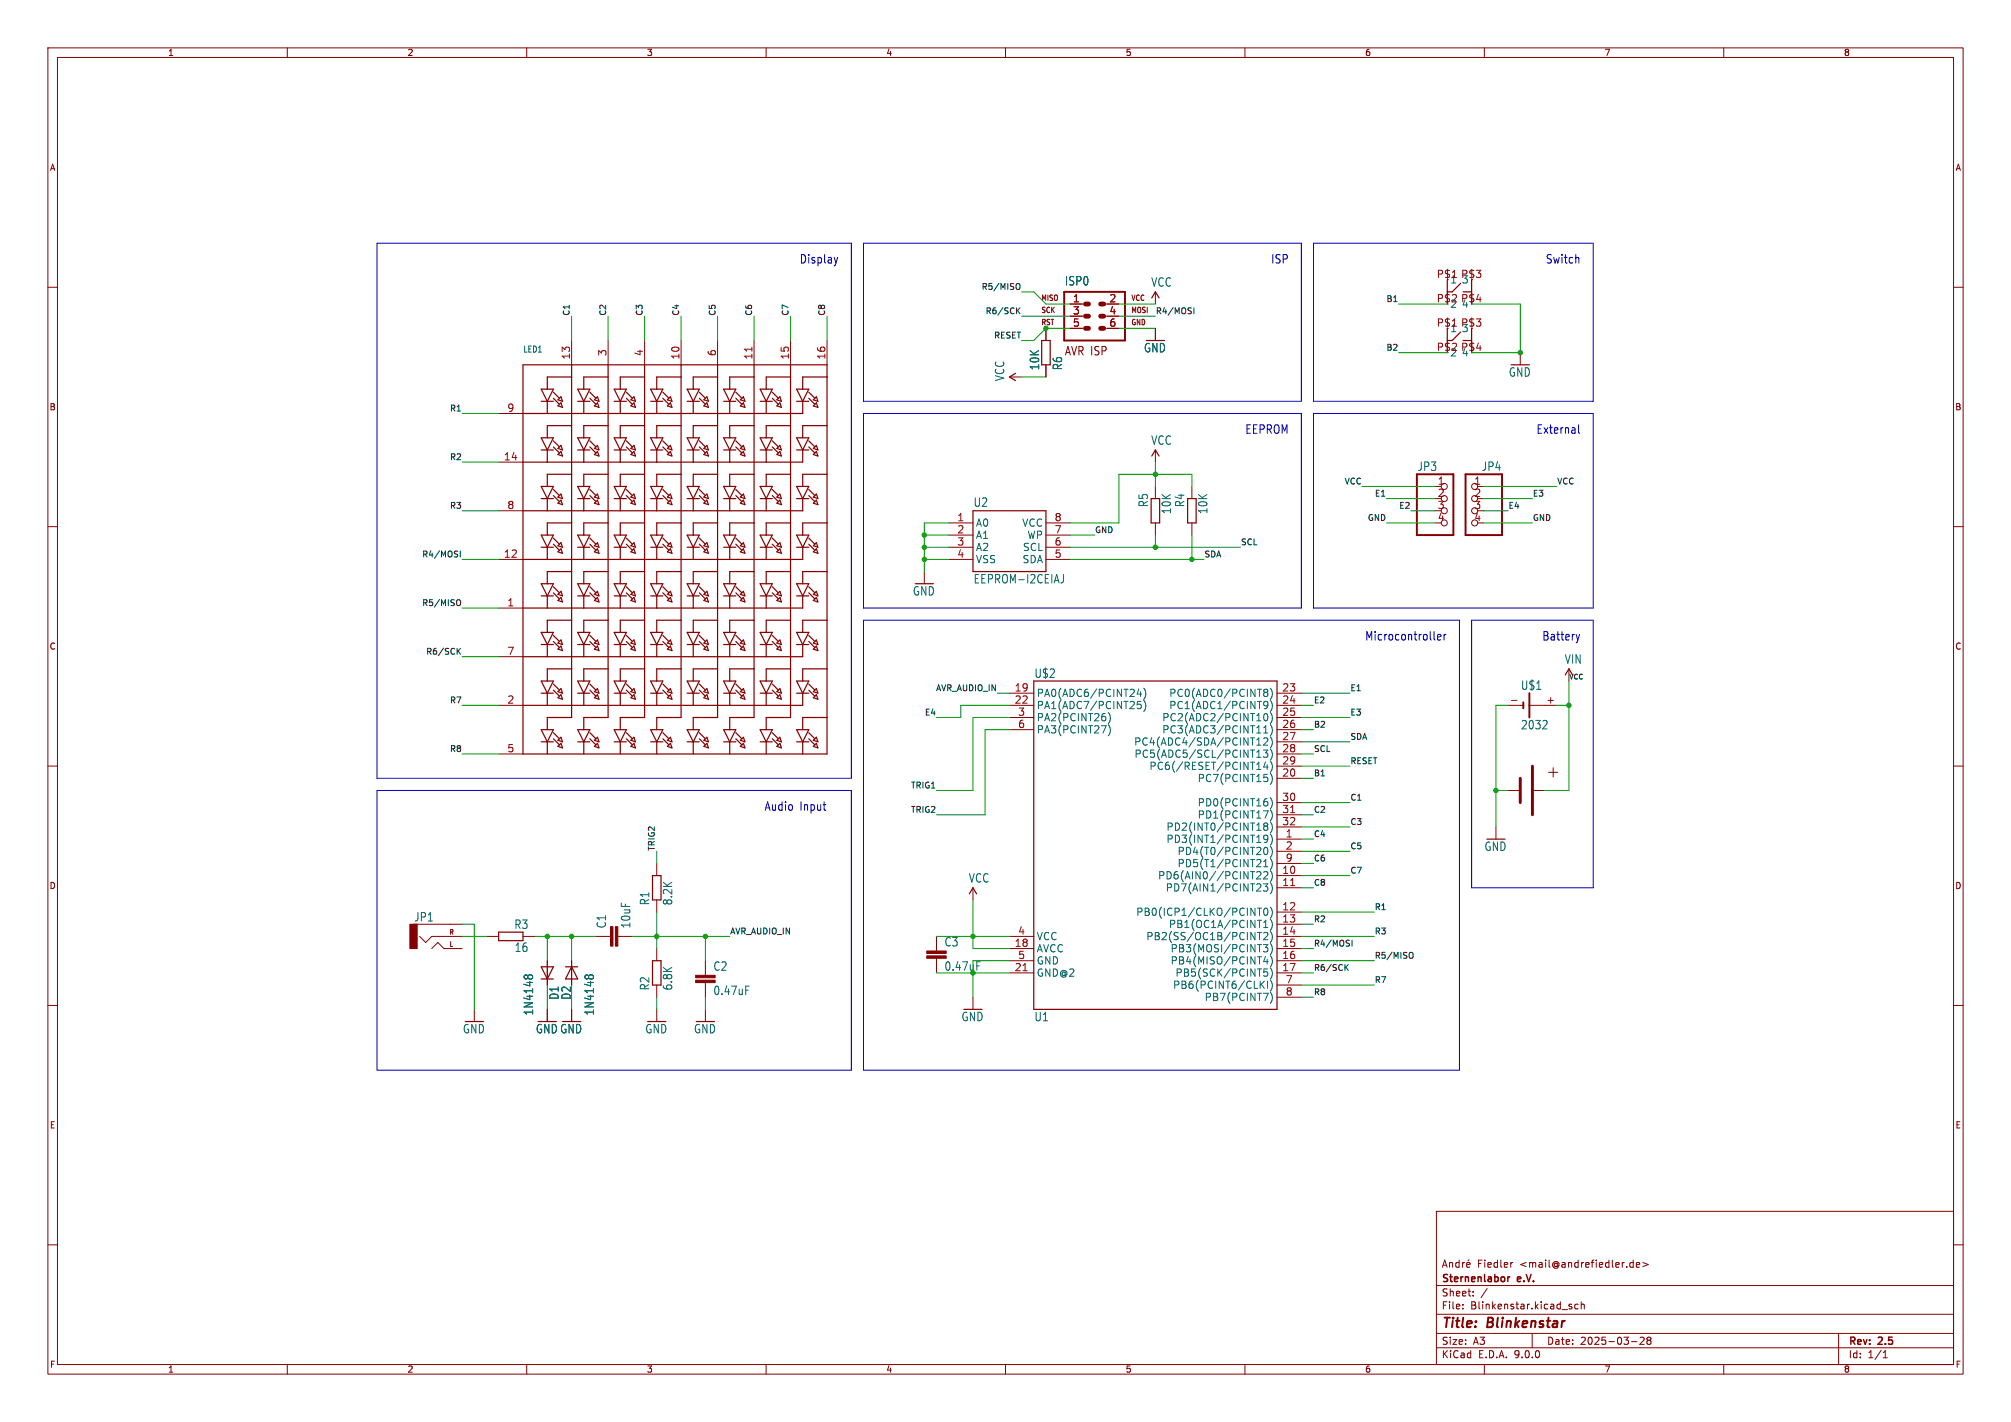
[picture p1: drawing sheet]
<svg xmlns="http://www.w3.org/2000/svg" width="420mm" height="297mm" viewBox="0 0 420 297" stroke-linecap="round" stroke-linejoin="round" font-family="sans-serif">
<g fill="none" stroke="#840000" stroke-width=".21">
<path d="M10 10h400v277h-400zM12 12h396v273h-396zM60 10v2M110 10v2M160 10v2M210 10v2M260 10v2M310 10v2M360 10v2M10 60h2M119.4 71.1v5.1M127 71.1v5.1"/>
<path d="M134.6 71.1v5.1M142.2 71.1v5.1M149.9 71.1v5.1M157.5 71.1v5.1M165.1 71.1v5.1M172.7 71.1v5.1M210.8 78.7h2.6M218.4 68.6v2.5M218.4 76.2v2.5M223.5 63.5h2.6M223.5 66h2.6M223.5 68.6h2.6"/>
<path d="M231.1 63.5h2.6M231.1 66h2.6M231.1 68.6h2.6M241.3 61v2.5M241.3 68.6v2.5M317.5 73.7v2.5M408 60h2M104.1 86.4h5.1M104.1 96.5h5.1M241.3 94v2.5M10 110h2M104.1 106.7h5.1"/>
<path d="M104.1 116.8h5.1M193 119.4v2.5M198.1 109.2h5.1M198.1 111.8h5.1M198.1 114.3h5.1M198.1 116.8h5.1M218.4 109.2h5.1M218.4 111.8h5.1M218.4 114.3h5.1M218.4 116.8h5.1M241.3 101.6v2.5M241.3 109.2v2.6"/>
<path d="M248.9 101.6v2.5M248.9 109.2v2.6M308.6 101.6h1.3M308.6 104.1h1.3M308.6 106.7h1.3M308.6 109.2h1.3M408 110h2M104.1 127h5.1M104.1 137.2h5.1M327.7 139.7v2.5M10 160h2M104.1 147.3h5.1"/>
<path d="M104.1 157.5h5.1M210.8 147.3h5.1M210.8 144.8h5.1M210.8 149.9h5.1M210.8 152.4h5.1M266.7 147.3h5.1M266.7 144.8h5.1M266.7 149.9h5.1M266.7 152.4h5.1M266.7 154.9h5.1M266.7 157.5h5.1M315 147.3h3.1"/>
<path d="M319.4 147.3h5.7M408 160h2M266.7 160h5.1M266.7 162.6h5.1M266.7 167.6h5.1M266.7 170.2h5.1M266.7 172.7h5.1M266.7 175.3h5.1M266.7 177.8h5.1M312.4 172.7v2.6M315 165.1h2.5M320 165.1h2.6"/>
<path d="M86.4 193h10.1M87.6 195.6l1.3 1.3 1.3-1.3h6.3M90.2 198.1l1.2-1.2 1.3 1.2h3.8M101.6 195.6h2.5M109.2 195.6h2.6M124.5 195.6h3M129 195.6h3.1M137.2 180.3v2.6M137.2 188v2.5M137.2 198.1v2.6M195.6 195.6v3M203.2 185.4v2.6"/>
<path d="M210.8 198.1h5.1M210.8 195.6h5.1M266.7 198.1h5.1M266.7 193h5.1M266.7 195.6h5.1M266.7 180.3h5.1M266.7 182.9h5.1M266.7 185.4h5.1M266.7 190.5h5.1M10 210h2M99.1 210.8v2.6M114.3 200.7v5"/>
<path d="M114.3 210.8v2.6M119.4 200.7v5M119.4 210.8v2.6M137.2 205.7v2.6M137.2 210.8v2.6M147.3 200.7v3M147.3 205.2v3.1M147.3 210.8v2.6M195.6 200.2v3M203.2 208.3v2.5M210.8 200.7h5.1M210.8 203.2h5.1"/>
<path d="M266.7 200.7h5.1M266.7 203.2h5.1M266.7 205.7h5.1M266.7 208.3h5.1M408 210h2M300 253h108v32h-108zM10 260h2M300 278.5h108M300 274.5h108M300 268.5h108M301.2 264.7l.5-1.5 .5 1.5M301.4 264.3h.7"/>
<path d="M302.7 263.7v1M302.7 263.8l.2-.1 .4 .1 .1 .9M304.7 263.8l-.4-.1-.3 .3 .2 .6h.5M304.7 263.2v1.5M305.4 263.7v1M305.5 273.2v.2M305.5 272.5v.1M305.9 263.7l-.5 .3M306.3 264.2l.7-.2-.1-.2-.4-.1-.2 .2 .1 .7h.5M306.8 263.1l-.2 .2M307.7 270.5v.2M307.7 269.8v.1"/>
<path d="M310.6 269.1l-1.3 1.9M315.9 263.7l-.3 .1M320 278.5v3M327.7 272.8l.6 .3-.1 .2-.4 .1M327.7 272.5h.5M329.6 272.5l-.4-.1-.3 .3 .1 .6h.6M330.2 272.5l.2-.1 .4 .1 .1 .9M330.2 271.9v1.5M340.4 264.4l.3 .3 .4-.1M341.1 263.8l-.4-.1-.3 .3M341.1 263.2v1.5M341.7 264.2l.7-.2v-.2l-.5-.1-.2 .2 .1 .7h.6"/>
<path d="M342.5 279.4l.6-.1 .3 .4-1 1.1h1M343.1 263.7l1.1 .4-1.1 .4M344.2 279.9l-.3-.3 .3-.3 .5 .1 .1 .2-.3 .3M344.2 279.9l-.3 .3 .1 .4 .2 .2 .5-.1 .1-.2-.1-.4-.2-.2M344.2 279.9h.3M384 278.5v6.5M408 260h2M60 285v2M110 285v2M160 285v2M210 285v2M260 285v2"/>
<path d="M300 281.5h108M310 285v2M340.7 280.2h1.2M360 285v2M393.3 283.6h.9M393.3 282.5l.4-.4v1.5"/>
<circle cx="301.6" cy="101.6" r=".63"/>
<circle cx="301.6" cy="106.7" r=".63"/>
<circle cx="301.6" cy="104.1" r=".63"/>
<circle cx="301.6" cy="109.2" r=".63"/>
<circle cx="308" cy="101.6" r=".63"/>
<circle cx="308" cy="109.2" r=".63"/>
<circle cx="308" cy="104.1" r=".63"/>
<circle cx="308" cy="106.7" r=".63"/>
</g>
<path d="M314.9 266.7v1M315.3 266.7l-.4 .3" fill="none" stroke="#840000" stroke-width=".3"/>
<g fill="none" stroke="#840000" stroke-width=".25">
<path d="M302.3 58.4v2.6M305.1 59.2l-1.8 1.8M307.3 58.4v2.6M109.2 76.2h63.5v81.3h-63.5zM119.4 78.7h-5.1v2.6M119.4 76.2v73.7h-5.1v2.5M127 78.7h-5.1v2.6M127 76.2v73.7h-5.1v2.5M134.6 78.7h-5.1v2.6M134.6 76.2v73.7h-5.1v2.5M142.2 78.7h-5v2.6M142.2 76.2v73.7h-5v2.5"/>
<path d="M149.9 78.7h-5.1v2.6M149.9 76.2v73.7h-5.1v2.5M157.5 78.7h-5.1v2.6M157.5 76.2v73.7h-5.1v2.5M165.1 78.7h-5.1v2.6M165.1 76.2v73.7h-5.1v2.5M172.7 78.7h-5.1v2.6M212.1 78l-1.3 .7 1.3 .8M217.6 71.1h1.7v5.1h-1.7zM240.5 62.2l.8-1.2 .8 1.2M302.3 68.6v2.5M305.1 69.3l-1.8 1.8"/>
<path d="M307.3 68.6v2.5M113 81.3h2.6l-1.3 2.5zM113 91.4h2.6l-1.3 2.6zM113 83.8h2.6M113 94h2.6M114.3 83.8v2.6M114.3 94v2.5M115.6 81.9l1.2 1.3M115.6 83.2l1.2 1.3M115.6 92.1l1.2 1.2M115.6 93.3l1.2 1.3M116.5 84.8l.7-.7 .3 1z"/>
<path d="M117.2 82.9l.3 .9-1-.3zM117.2 93l.3 1-1-.3zM117.2 94.3l.3 1-1-.4zM119.4 88.9h-5.1v2.5M119.4 99.1h-5.1v2.5M120.6 81.3h2.6l-1.3 2.5zM120.6 83.8h2.6M120.6 91.4h2.6l-1.3 2.6zM120.6 94h2.6M121.9 83.8v2.6M121.9 94v2.5M123.2 81.9l1.3 1.3"/>
<path d="M123.2 83.2l1.3 1.3M123.2 92.1l1.3 1.2M123.2 93.3l1.3 1.3M124.8 82.9l.3 .9-1-.3zM124.8 84.1l.3 1-1-.3zM124.8 93l.3 1-1-.3zM124.8 94.3l.3 1-1-.4zM127 88.9h-5.1v2.5M127 99.1h-5.1v2.5M128.3 81.3h2.5l-1.3 2.5zM128.3 83.8h2.5M128.3 91.4h2.5l-1.3 2.6z"/>
<path d="M128.3 94h2.5M129.5 83.8v2.6M129.5 94v2.5M130.8 81.9l1.3 1.3M130.8 83.2l1.3 1.3M130.8 92.1l1.3 1.2M130.8 93.3l1.3 1.3M131.8 83.5l.6-.6 .3 .9zM131.8 84.8l.6-.7 .3 1zM131.8 93.7l.6-.7 .3 1zM131.8 94.9l.6-.6 .3 1zM134.6 88.9h-5.1v2.5"/>
<path d="M134.6 99.1h-5.1v2.5M135.9 81.3h2.5l-1.2 2.5zM135.9 83.8h2.5M135.9 91.4h2.5l-1.2 2.6zM135.9 94h2.5M137.2 83.8v2.6M137.2 94v2.5M138.4 81.9l1.3 1.3M138.4 83.2l1.3 1.3M138.4 92.1l1.3 1.2M138.4 93.3l1.3 1.3M140 82.9l.3 .9-.9-.3z"/>
<path d="M140 84.1l.3 1-.9-.3zM140 93l.3 1-.9-.3zM140 94.3l.3 1-.9-.4zM142.2 88.9h-5v2.5M142.2 99.1h-5v2.5M143.5 81.3h2.5l-1.2 2.5zM143.5 83.8h2.5M143.5 91.4h2.5l-1.2 2.6zM143.5 94h2.5M144.8 83.8v2.6M144.8 94v2.5M146 81.9l1.3 1.3"/>
<path d="M146 83.2l1.3 1.3M146 92.1l1.3 1.2M146 93.3l1.3 1.3M147 83.5l.6-.6 .4 .9zM147 84.8l.6-.7 .4 1zM147 94.9l.6-.6 .4 1zM147.6 93l.4 1-1-.3zM149.9 88.9h-5.1v2.5M149.9 99.1h-5.1v2.5M151.1 81.3h2.6l-1.3 2.5zM151.1 83.8h2.6M151.1 91.4h2.6l-1.3 2.6z"/>
<path d="M151.1 94h2.6M152.4 83.8v2.6M152.4 94v2.5M153.7 81.9l1.2 1.3M153.7 83.2l1.2 1.3M153.7 92.1l1.2 1.2M153.7 93.3l1.2 1.3M154.6 83.5l.7-.6 .3 .9zM154.6 84.8l.7-.7 .3 1zM154.6 93.7l.7-.7 .3 1zM154.6 94.9l.7-.6 .3 1zM157.5 88.9h-5.1v2.5"/>
<path d="M157.5 99.1h-5.1v2.5M158.7 81.3h2.6l-1.3 2.5zM158.7 83.8h2.6M158.7 91.4h2.6l-1.3 2.6zM158.7 94h2.6M160 83.8v2.6M160 94v2.5M161.3 81.9l1.3 1.3M161.3 83.2l1.3 1.3M161.3 92.1l1.3 1.2M161.3 93.3l1.3 1.3M162.2 83.5l.7-.6 .3 .9z"/>
<path d="M162.2 93.7l.7-.7 .3 1zM162.2 94.9l.7-.6 .3 1zM162.9 84.1l.3 1-1-.3zM165.1 88.9h-5.1v2.5M165.1 99.1h-5.1v2.5M166.4 81.3h2.5l-1.3 2.5zM166.4 83.8h2.5M166.4 91.4h2.5l-1.3 2.6zM166.4 94h2.5M167.6 83.8v2.6h-58.4M167.6 94v2.5h-58.4M168.9 81.9l1.3 1.3"/>
<path d="M168.9 83.2l1.3 1.3M168.9 92.1l1.3 1.2M168.9 93.3l1.3 1.3M169.9 84.8l.6-.7 .3 1zM169.9 93.7l.6-.7 .3 1zM169.9 94.9l.6-.6 .3 1zM170.5 82.9l.3 .9-.9-.3zM172.7 88.9h-5.1v2.5M172.7 99.1h-5.1v2.5M240.5 95.3l.8-1.3 .8 1.3M113 104.1h2.6M113 101.6h2.6l-1.3 2.5z"/>
<path d="M113 111.8h2.6l-1.3 2.5zM113 114.3h2.6M114.3 104.1v2.6M114.3 114.3v2.5M115.6 102.2l1.2 1.3M115.6 103.5l1.2 1.3M115.6 112.4l1.2 1.3M115.6 113.7l1.2 1.2M116.5 114l.7-.7 .3 1zM116.5 115.3l.7-.7 .3 1zM117.2 103.2l.3 .9-1-.3zM117.2 104.5l.3 .9-1-.3z"/>
<path d="M119.4 109.2h-5.1v2.6M119.4 119.4h-5.1v2.5M120.6 104.1h2.6M120.6 101.6h2.6l-1.3 2.5zM120.6 111.8h2.6l-1.3 2.5zM120.6 114.3h2.6M121.9 104.1v2.6M121.9 114.3v2.5M123.2 102.2l1.3 1.3M123.2 103.5l1.3 1.3M123.2 112.4l1.3 1.3M123.2 113.7l1.3 1.2"/>
<path d="M124.8 103.2l.3 .9-1-.3zM124.8 104.5l.3 .9-1-.3zM124.8 113.3l.3 1-1-.3zM124.8 114.6l.3 1-1-.3zM127 109.2h-5.1v2.6M127 119.4h-5.1v2.5M128.3 104.1h2.5M128.3 101.6h2.5l-1.3 2.5zM128.3 111.8h2.5l-1.3 2.5zM128.3 114.3h2.5M129.5 104.1v2.6M129.5 114.3v2.5"/>
<path d="M130.8 102.2l1.3 1.3M130.8 103.5l1.3 1.3M130.8 112.4l1.3 1.3M130.8 113.7l1.3 1.2M131.8 105.1l.6-.6 .3 .9zM131.8 114l.6-.7 .3 1zM131.8 115.3l.6-.7 .3 1zM132.4 103.2l.3 .9-.9-.3zM134.6 109.2h-5.1v2.6M134.6 119.4h-5.1v2.5M135.9 104.1h2.5M135.9 101.6h2.5l-1.2 2.5z"/>
<path d="M135.9 111.8h2.5l-1.2 2.5zM135.9 114.3h2.5M137.2 104.1v2.6M137.2 114.3v2.5M138.4 102.2l1.3 1.3M138.4 103.5l1.3 1.3M138.4 112.4l1.3 1.3M138.4 113.7l1.3 1.2M140 103.2l.3 .9-.9-.3zM140 104.5l.3 .9-.9-.3zM140 113.3l.3 1-.9-.3zM140 114.6l.3 1-.9-.3z"/>
<path d="M142.2 109.2h-5v2.6M142.2 119.4h-5v2.5M143.5 104.1h2.5M143.5 101.6h2.5l-1.2 2.5zM143.5 111.8h2.5l-1.2 2.5zM143.5 114.3h2.5M144.8 104.1v2.6M144.8 114.3v2.5M146 102.2l1.3 1.3M146 103.5l1.3 1.3M146 112.4l1.3 1.3M146 113.7l1.3 1.2"/>
<path d="M147 105.1l.6-.6 .4 .9zM147 115.3l.6-.7 .4 1zM147.6 103.2l.4 .9-1-.3zM147.6 113.3l.4 1-1-.3zM149.9 109.2h-5.1v2.6M149.9 119.4h-5.1v2.5M151.1 104.1h2.6M151.1 101.6h2.6l-1.3 2.5zM151.1 111.8h2.6l-1.3 2.5zM151.1 114.3h2.6M152.4 104.1v2.6M152.4 114.3v2.5"/>
<path d="M153.7 102.2l1.2 1.3M153.7 103.5l1.2 1.3M153.7 112.4l1.2 1.3M153.7 113.7l1.2 1.2M154.6 103.8l.7-.6 .3 .9zM154.6 105.1l.7-.6 .3 .9zM154.6 114l.7-.7 .3 1zM154.6 115.3l.7-.7 .3 1zM157.5 109.2h-5.1v2.6M157.5 119.4h-5.1v2.5M158.7 104.1h2.6M158.7 101.6h2.6l-1.3 2.5z"/>
<path d="M158.7 111.8h2.6l-1.3 2.5zM158.7 114.3h2.6M160 104.1v2.6M160 114.3v2.5M161.3 102.2l1.3 1.3M161.3 103.5l1.3 1.3M161.3 112.4l1.3 1.3M161.3 113.7l1.3 1.2M162.2 105.1l.7-.6 .3 .9zM162.2 114l.7-.7 .3 1zM162.2 115.3l.7-.7 .3 1zM162.9 103.2l.3 .9-1-.3z"/>
<path d="M165.1 109.2h-5.1v2.6M165.1 119.4h-5.1v2.5M166.4 104.1h2.5M166.4 101.6h2.5l-1.3 2.5zM166.4 111.8h2.5l-1.3 2.5zM166.4 114.3h2.5M167.6 104.1v2.6h-58.4M167.6 114.3v2.5h-58.4M168.9 102.2l1.3 1.3M168.9 103.5l1.3 1.3M168.9 112.4l1.3 1.3M168.9 113.7l1.3 1.2"/>
<path d="M169.9 105.1l.6-.6 .3 .9zM169.9 114l.6-.7 .3 1zM169.9 115.3l.6-.7 .3 1zM170.5 103.2l.3 .9-.9-.3zM172.7 109.2h-5.1v2.6M172.7 119.4h-5.1v2.5M203.2 106.7h15.2v12.7h-15.2zM240.4 104.1h1.8v5.1h-1.8zM248 104.1h1.8v5.1h-1.8zM113 121.9h2.6l-1.3 2.6zM113 132.1h2.6l-1.3 2.5zM113 124.5h2.6"/>
<path d="M113 134.6h2.6M114.3 124.5v2.5M114.3 134.6v2.6M115.6 122.6l1.2 1.2M115.6 123.8l1.2 1.3M115.6 132.7l1.2 1.3M115.6 134l1.2 1.3M116.5 125.4l.7-.6 .3 .9zM117.2 123.5l.3 1-1-.4zM117.2 133.7l.3 .9-1-.3zM117.2 134.9l.3 1-1-.3zM119.4 129.5h-5.1v2.6"/>
<path d="M119.4 139.7h-5.1v2.5M120.6 121.9h2.6l-1.3 2.6zM120.6 124.5h2.6M120.6 132.1h2.6l-1.3 2.5zM120.6 134.6h2.6M121.9 124.5v2.5M121.9 134.6v2.6M123.2 122.6l1.3 1.2M123.2 123.8l1.3 1.3M123.2 132.7l1.3 1.3M123.2 134l1.3 1.3M124.8 123.5l.3 1-1-.4z"/>
<path d="M124.8 124.8l.3 .9-1-.3zM124.8 133.7l.3 .9-1-.3zM124.8 134.9l.3 1-1-.3zM127 129.5h-5.1v2.6M127 139.7h-5.1v2.5M128.3 121.9h2.5l-1.3 2.6zM128.3 124.5h2.5M128.3 132.1h2.5l-1.3 2.5zM128.3 134.6h2.5M129.5 124.5v2.5M129.5 134.6v2.6M130.8 122.6l1.3 1.2"/>
<path d="M130.8 123.8l1.3 1.3M130.8 132.7l1.3 1.3M130.8 134l1.3 1.3M132.4 123.5l.3 1-.9-.4zM132.4 124.8l.3 .9-.9-.3zM132.4 133.7l.3 .9-.9-.3zM132.4 134.9l.3 1-.9-.3zM134.6 129.5h-5.1v2.6M134.6 139.7h-5.1v2.5M135.9 121.9h2.5l-1.2 2.6zM135.9 124.5h2.5M135.9 132.1h2.5l-1.2 2.5z"/>
<path d="M135.9 134.6h2.5M137.2 124.5v2.5M137.2 134.6v2.6M138.4 122.6l1.3 1.2M138.4 123.8l1.3 1.3M138.4 132.7l1.3 1.3M138.4 134l1.3 1.3M140 123.5l.3 1-.9-.4zM140 124.8l.3 .9-.9-.3zM140 133.7l.3 .9-.9-.3zM140 134.9l.3 1-.9-.3zM142.2 129.5h-5v2.6"/>
<path d="M142.2 139.7h-5v2.5M143.5 121.9h2.5l-1.2 2.6zM143.5 124.5h2.5M143.5 132.1h2.5l-1.2 2.5zM143.5 134.6h2.5M144.8 124.5v2.5M144.8 134.6v2.6M146 122.6l1.3 1.2M146 123.8l1.3 1.3M146 132.7l1.3 1.3M146 134l1.3 1.3M147 125.4l.6-.6 .4 .9z"/>
<path d="M147.6 123.5l.4 1-1-.4zM147.6 133.7l.4 .9-1-.3zM147.6 134.9l.4 1-1-.3zM149.9 129.5h-5.1v2.6M149.9 139.7h-5.1v2.5M151.1 121.9h2.6l-1.3 2.6zM151.1 124.5h2.6M151.1 132.1h2.6l-1.3 2.5zM151.1 134.6h2.6M152.4 124.5v2.5M152.4 134.6v2.6M153.7 122.6l1.2 1.2"/>
<path d="M153.7 123.8l1.2 1.3M153.7 132.7l1.2 1.3M153.7 134l1.2 1.3M154.6 124.1l.7-.6 .3 1zM155.3 124.8l.3 .9-1-.3zM155.3 133.7l.3 .9-1-.3zM155.3 134.9l.3 1-1-.3zM157.5 129.5h-5.1v2.6M157.5 139.7h-5.1v2.5M158.7 121.9h2.6l-1.3 2.6zM158.7 124.5h2.6M158.7 132.1h2.6l-1.3 2.5z"/>
<path d="M158.7 134.6h2.6M160 124.5v2.5M160 134.6v2.6M161.3 122.6l1.3 1.2M161.3 123.8l1.3 1.3M161.3 132.7l1.3 1.3M161.3 134l1.3 1.3M162.2 125.4l.7-.6 .3 .9zM162.9 123.5l.3 1-1-.4zM162.9 133.7l.3 .9-1-.3zM162.9 134.9l.3 1-1-.3zM165.1 129.5h-5.1v2.6"/>
<path d="M165.1 139.7h-5.1v2.5M166.4 121.9h2.5l-1.3 2.6zM166.4 124.5h2.5M166.4 132.1h2.5l-1.3 2.5zM166.4 134.6h2.5M167.6 124.5v2.5h-58.4M167.6 134.6v2.6h-58.4M168.9 122.6l1.3 1.2M168.9 123.8l1.3 1.3M168.9 132.7l1.3 1.3M168.9 134l1.3 1.3M169.9 125.4l.6-.6 .3 .9z"/>
<path d="M170.5 123.5l.3 1-.9-.4zM170.5 133.7l.3 .9-.9-.3zM170.5 134.9l.3 1-.9-.3zM172.7 129.5h-5.1v2.6M172.7 139.7h-5.1v2.5M113 142.2h2.6l-1.3 2.6zM113 152.4h2.6l-1.3 2.5zM113 144.8h2.6M113 154.9h2.6M114.3 144.8v2.5M114.3 154.9v2.6M115.6 142.9l1.2 1.2"/>
<path d="M115.6 144.1l1.2 1.3M115.6 153l1.2 1.3M115.6 154.3l1.2 1.3M116.5 154.6l.7-.6 .3 .9zM116.5 155.9l.7-.6 .3 .9zM117.2 143.8l.3 1-1-.3zM117.2 145.1l.3 1-1-.4zM120.6 142.2h2.6l-1.3 2.6zM120.6 144.8h2.6M120.6 152.4h2.6l-1.3 2.5zM120.6 154.9h2.6M121.9 144.8v2.5"/>
<path d="M121.9 154.9v2.6M123.2 142.9l1.3 1.2M123.2 144.1l1.3 1.3M123.2 153l1.3 1.3M123.2 154.3l1.3 1.3M124.8 143.8l.3 1-1-.3zM124.8 145.1l.3 1-1-.4zM124.8 154l.3 .9-1-.3zM124.8 155.3l.3 .9-1-.3zM128.3 142.2h2.5l-1.3 2.6zM128.3 152.4h2.5l-1.3 2.5zM128.3 144.8h2.5"/>
<path d="M128.3 154.9h2.5M129.5 144.8v2.5M129.5 154.9v2.6M130.8 142.9l1.3 1.2M130.8 144.1l1.3 1.3M130.8 153l1.3 1.3M130.8 154.3l1.3 1.3M131.8 154.6l.6-.6 .3 .9zM131.8 155.9l.6-.6 .3 .9zM132.4 143.8l.3 1-.9-.3zM132.4 145.1l.3 1-.9-.4zM135.9 142.2h2.5l-1.2 2.6z"/>
<path d="M135.9 144.8h2.5M135.9 152.4h2.5l-1.2 2.5zM135.9 154.9h2.5M137.2 144.8v2.5M137.2 154.9v2.6M138.4 142.9l1.3 1.2M138.4 144.1l1.3 1.3M138.4 153l1.3 1.3M138.4 154.3l1.3 1.3M140 143.8l.3 1-.9-.3zM140 145.1l.3 1-.9-.4zM140 154l.3 .9-.9-.3z"/>
<path d="M140 155.3l.3 .9-.9-.3zM143.5 142.2h2.5l-1.2 2.6zM143.5 144.8h2.5M143.5 152.4h2.5l-1.2 2.5zM143.5 154.9h2.5M144.8 144.8v2.5M144.8 154.9v2.6M146 142.9l1.3 1.2M146 144.1l1.3 1.3M146 153l1.3 1.3M146 154.3l1.3 1.3M147.6 143.8l.4 1-1-.3z"/>
<path d="M147.6 145.1l.4 1-1-.4zM147.6 154l.4 .9-1-.3zM147.6 155.3l.4 .9-1-.3zM151.1 142.2h2.6l-1.3 2.6zM151.1 144.8h2.6M151.1 152.4h2.6l-1.3 2.5zM151.1 154.9h2.6M152.4 144.8v2.5M152.4 154.9v2.6M153.7 142.9l1.2 1.2M153.7 144.1l1.2 1.3M153.7 153l1.2 1.3"/>
<path d="M153.7 154.3l1.2 1.3M154.6 154.6l.7-.6 .3 .9zM154.6 155.9l.7-.6 .3 .9zM155.3 143.8l.3 1-1-.3zM155.3 145.1l.3 1-1-.4zM158.7 142.2h2.6l-1.3 2.6zM158.7 144.8h2.6M158.7 152.4h2.6l-1.3 2.5zM158.7 154.9h2.6M160 144.8v2.5M160 154.9v2.6M161.3 142.9l1.3 1.2"/>
<path d="M161.3 144.1l1.3 1.3M161.3 153l1.3 1.3M161.3 154.3l1.3 1.3M162.9 143.8l.3 1-1-.3zM162.9 145.1l.3 1-1-.4zM162.9 154l.3 .9-1-.3zM162.9 155.3l.3 .9-1-.3zM166.4 142.2h2.5l-1.3 2.6zM166.4 144.8h2.5M166.4 152.4h2.5l-1.3 2.5zM166.4 154.9h2.5M167.6 144.8v2.5h-58.4"/>
<path d="M167.6 154.9v2.6M168.9 142.9l1.3 1.2M168.9 144.1l1.3 1.3M168.9 153l1.3 1.3M168.9 154.3l1.3 1.3M170.5 143.8l.3 1-.9-.3zM170.5 145.1l.3 1-.9-.4zM170.5 154l.3 .9-.9-.3zM170.5 155.3l.3 .9-.9-.3zM172.7 149.9h-5.1v2.5M215.9 142.2h50.8v68.6h-50.8zM326.9 141l.8-1.3 .7 1.3"/>
<path d="M104.1 194.7h5.1v1.8h-5.1zM136.3 182.9h1.7v5.1h-1.7zM202.4 186.7l.8-1.3 .8 1.3M113 201.9h2.6l-1.3 2.6zM113 204.5h2.6M118.1 201.9h2.5M119.4 201.9l1.2 2.6h-2.5zM136.3 200.7h1.7v5h-1.7z"/>
</g>
<path d="M222.2 61h12.7v10.1h-12.7zM295.9 99.1h7.6v12.7h-7.6zM306.1 99.1h7.6v12.7h-7.6zM318.1 146.7v1.3M319.4 144.8v5.1" fill="none" stroke="#840000" stroke-width=".41"/>
<g fill="#840000" stroke="#840000" stroke-width=".21">
<path d="M85.6 193h1.5v5.1h-1.5z"/>
<path d="M127.5 193.5h.5v4.1h-.5z"/>
<path d="M128.5 193.5h.5v4.1h-.5z"/>
<path d="M193.5 198.6h4.1v.5h-4.1z"/>
<path d="M193.5 199.6h4.1v.6h-4.1z"/>
<path d="M145.3 203.7h4.1v.5h-4.1z"/>
<path d="M145.3 204.7h4.1v.5h-4.1z"/>
</g>
<g fill="none" stroke="#006464" stroke-width=".21">
<path d="M222.1 120v1.3a.5 .5 0 0 1-.6 .5M231.5 151.4a1.75 1.75 0 0 1 0 2.3M231.8 149.5v1l-.3 .6M237.8 143.9l-.3 1.1h.9M238.2 144.5v1M238.3 146.5h-.7l-.1 .7 .2-.1h.5l.2 .3-.1 .5-.2 .1-.6-.1M238.9 143.7a1.75 1.75 0 0 1 0 2.4M238.9 146.3a1.75 1.75 0 0 1 0 2.3M262.5 155.6h.8M262.5 158.2h.8M262.8 156.9l.1-.2v1.5M262.9 154.1v1.5"/>
<path d="M263.8 156.7h1l-.5 .5 .4 .2v.6l-.2 .2-.7-.2M263.9 154.3l.6-.2 .3 .4-1 1.1h1M263.9 153.1h.9M263.9 152l.5-.4v1.5M264.1 146.6l.4-.1 .2 .1a1.01 1.01 0 0 1-.3 1.4h-.3M264.1 144.5l.1 .1M264.1 144h.4l.2 .1 .1 .2-.3 .3M264.1 149.2l.2-.2a.81 .81 0 0 1 .5 .8 .81 .81 0 0 1-.5 .8l-.2-.2-.2-.4 .1-.7M264.2 144.6h.3M264.2 144.6l-.1 .1M264.3 159.1l-.4 1.1h1M264.5 144.6l.3 .3-.1 .4-.2 .2-.4-.1"/>
<path d="M264.6 159.7v1M264.8 147.1l-.3 .3h-.4M265.3 143.7a1.75 1.75 0 0 1 0 2.4M265.3 146.3a1.75 1.75 0 0 1 0 2.3M265.3 148.8a1.75 1.75 0 0 1 0 2.3M265.3 151.4a1.75 1.75 0 0 1 0 2.3M265.3 153.9a1.75 1.75 0 0 1 0 2.3M265.3 156.4a1.75 1.75 0 0 1 0 2.4M265.3 159a1.75 1.75 0 0 1 0 2.3M323 150.5l.1 .3-.1 .4-.8 1h.9M262.5 160.7h.8M263.9 179.9l.5-.4v1.5"/>
<path d="M263.9 172.3l.3 .2M264.1 177h.2a.81 .81 0 0 1 .5 .7 .81 .81 0 0 1-.5 .8 1.01 1.01 0 0 1-.2-1.5zM264.2 172.5l-.3 .3 .1 .5 .2 .1 .4-.1 .2-.2-.1-.4-.2-.2M264.2 172.5h.3M264.8 175.1l-.3 .3h-.3l-.3-.3 .2-.6 .4-.1 .2 .2a1.01 1.01 0 0 1-.3 1.4h-.3M264.8 172.3l-.3 .2M265.3 161.5a1.75 1.75 0 0 1 0 2.3M265.3 166.6a1.75 1.75 0 0 1 0 2.3M265.3 169.1a1.75 1.75 0 0 1 0 2.4M265.3 171.7a1.75 1.75 0 0 1 0 2.3M265.3 174.2a1.75 1.75 0 0 1 0 2.3M265.3 176.8a1.75 1.75 0 0 1 0 2.3"/>
<path d="M265.3 179.3a1.75 1.75 0 0 1 0 2.3M262.6 189.7h.9M263 189.7v1.5M263 194.8v1.5M263.3 182.5l-.9 1.1h.9M263.8 184.6h1l-.5 .6 .4 .1v.7l-.2 .1-.7-.1M263.8 197.3h1l-.5 .6 .4 .1v.7l-.2 .1-.6-.1M263.9 182.2l.6-.1 .3 .4-1 1.1h1M263.9 192.6l.5-.4v1.5M263.9 181h.9M263.9 193.7h.9M264 194.8h.5l.3 .4-1 1.1h1"/>
<path d="M264.1 189.7h.2a.81 .81 0 0 1 .5 .7 .81 .81 0 0 1-.5 .8 1.01 1.01 0 0 1-.2-1.5zM264.3 199.8l-.4 1h1M265.3 181.8a1.75 1.75 0 0 1 0 2.4M265.3 184.4a1.75 1.75 0 0 1 0 2.3M265.3 189.5a1.75 1.75 0 0 1 0 2.3M265.3 192a1.75 1.75 0 0 1 0 2.3M265.3 194.5a1.75 1.75 0 0 1 0 2.4M265.3 197.1a1.75 1.75 0 0 1 0 2.3M265.3 199.6a1.75 1.75 0 0 1 0 2.3M110.2 203.9l-.4-.3-.3 .2v.4M110.2 203.9l.4-.3h.3l.3 .2v.4M110.2 203.9v.3"/>
<path d="M122.9 203.9l-.4-.3-.3 .2v.4M122.9 203.9l.4-.3h.3l.3 .2v.4M122.9 203.9v.3M155.7 206h.8M204 200.9h.7M263.4 205.6l.7 .8M264.1 204.9l-.9 .9M264.6 200.3v1.1M264.7 202.4h-.7l-.1 .7 .2-.1h.5l.2 .2-.1 .6-.2 .1-.6-.1M264.7 204.9v1.5M265.3 202.2a1.75 1.75 0 0 1 0 2.3M265.3 204.7a1.75 1.75 0 0 1 0 2.3"/>
<path d="M265.3 207.2a1.75 1.75 0 0 1 0 2.4"/>
</g>
<path d="M226.7 63.5h.6M226.7 66h.6M226.7 68.6h.6M229.9 63.5h.6M229.9 66h.6M229.9 68.6h.6" fill="none" stroke="#840000" stroke-width="1"/>
<path d="M157 72.5v.9M315.6 146.3h1.2M269.5 169.7h.9M269.5 185h.9M213.7 202.8h.8" fill="none" stroke="#a90000" stroke-width=".21"/>
<path d="M317.5 162.6v5M320 160v10.2" fill="none" stroke="#840000" stroke-width=".61"/>
<path d="M212.5 59.2a.42 .42 0 0 1 .5 .4v.4a.42 .42 0 0 1-.5 .5M212.5 64.8l.5 .7M213 64.3l-.7 .7M249.3 64.3v1.2M96.1 115.1v1.2M95.6 125.3a.42 .42 0 0 1 .6 .4v.4a.42 .42 0 0 1-.6 .4M95.6 135.9l.6 .8M96.2 135.4l-.7 .7M282.4 196.4v1.2M294.6 198.9a.42 .42 0 0 1 .5 .4v.4a.42 .42 0 0 1-.5 .5M281.1 202l.5 .7M281.6 201.5l-.7 .7" fill="none" stroke="#0f0f0f" stroke-width=".21"/>
<g fill="none" stroke="#0000c2" stroke-width=".21">
<path d="M78.7 50.8h99.1v111.8h-99.1zM174.9 53.8l-.3 1.1M180.3 50.8h91.5v33h-91.5zM274.3 50.8h58.4v33h-58.4zM329.7 53.8v1.1M180.3 86.4h91.5v40.6h-91.5zM274.3 86.4h58.4v40.6h-58.4zM329.7 88.7v1.6l.2 .2M180.3 129.5h124.5v94h-124.5zM300.2 133.1l.7-.2v-.3l-.5-.1-.2 .3 .1 .8h.6M301.6 132.5v1.2M302 132.5l-.3 .1-.1 .2"/>
<path d="M307.3 129.5h25.4v55.9h-25.4zM329.9 132.5l-.4 1.2M78.7 165.1h99.1v58.4h-99.1z"/>
</g>
<g fill="none" stroke="#009600" stroke-width=".21">
<path d="M119.4 66v5.1M127 66v5.1M134.6 66v5.1M142.2 66v5.1M149.9 66v5.1M157.5 66v5.1M165.1 66v5.1M172.7 66v5.1M213.4 61h2.5l2.5 2.5h5.1M213.4 78.7h5M213.4 66h10.1M223.5 68.6h-5.1l-2.5 2.5h-2.5"/>
<path d="M233.7 68.6h7.6M233.7 66h7.6M233.7 63.5h7.6M292.1 63.5h10.2M292.1 73.7h10.2M307.3 63.5h10.2v10.2h-10.2M96.5 96.5h7.6M96.5 86.4h7.6M241.3 96.5v5.1M96.5 116.8h7.6M96.5 106.7h7.6M193 116.8h5.1"/>
<path d="M193 114.3h5.1M193 111.8h5.1M198.1 109.2h-5.1v10.2M223.5 116.8h28M223.5 114.3h35.6M223.5 111.8h5.1M241.3 111.8v2.5M248.9 101.6v-2.5h-15.2v10.1h-10.2M248.9 111.8v5M284.5 101.6h15.2M289.6 109.2h10.1M289.6 104.1h10.1"/>
<path d="M294.6 106.7h5.1M309.9 109.2h10.1M309.9 106.7h5.1M309.9 101.6h15.2M309.9 104.1h10.1M96.5 127h7.6M96.5 137.2h7.6M96.5 157.5h7.6M96.5 147.3h7.6M208.3 144.8h2.5M210.8 149.9h-7.6v15.2h-7.6M210.8 147.3h-10.1v2.6h-5.1"/>
<path d="M210.8 152.4h-5.1v17.8h-10.1M271.8 149.9h10.1M271.8 157.5h2.5M271.8 147.3h2.5M271.8 144.8h10.1M271.8 152.4h2.5M271.8 154.9h10.1M315 147.3h-2.6v25.4M325.1 147.3h2.6M327.7 142.2v22.9h-5.1M137.2 177.8v2.5M271.8 162.6h2.5"/>
<path d="M271.8 160h10.1M271.8 167.6h10.1M271.8 177.8h10.1M271.8 170.2h2.5M271.8 175.3h2.5M271.8 172.7h10.1M312.4 165.1h2.6M96.5 193h2.6v17.8M96.5 195.6h5.1M111.8 195.6h12.7M114.3 195.6v5.1M119.4 195.6v5.1"/>
<path d="M132.1 195.6h20.3M137.2 190.5v7.6M147.3 195.6v5.1M195.6 195.6h15.2M203.2 188v10.1h7.6M271.8 198.1h2.5M271.8 193h2.5M271.8 190.5h15.2M271.8 195.6h15.2M271.8 185.4h2.5M271.8 182.9h10.1M271.8 180.3h2.5"/>
<path d="M114.3 205.7v5.1M119.4 205.7v5.1M137.2 208.3v2.5M147.3 208.3v2.5M195.6 203.2h15.2M203.2 203.2v5.1M203.2 200.7h7.6M271.8 203.2h2.5M271.8 200.7h15.2M271.8 208.3h2.5M271.8 205.7h15.2"/>
</g>
<g fill="#009600" stroke="#009600" stroke-width=".21">
<circle cx="317.5" cy="73.7" r=".46"/>
<circle cx="312.4" cy="165.1" r=".46"/>
<circle cx="327.7" cy="147.3" r=".46"/>
<circle cx="203.2" cy="195.6" r=".46"/>
<circle cx="241.3" cy="114.3" r=".46"/>
<circle cx="248.9" cy="116.8" r=".46"/>
<circle cx="241.3" cy="99.1" r=".46"/>
<circle cx="193" cy="114.3" r=".46"/>
<circle cx="218.4" cy="68.6" r=".46"/>
<circle cx="193" cy="111.8" r=".46"/>
<circle cx="193" cy="116.8" r=".46"/>
<circle cx="137.2" cy="195.6" r=".46"/>
<circle cx="147.3" cy="195.6" r=".46"/>
<circle cx="119.4" cy="195.6" r=".46"/>
<circle cx="114.3" cy="195.6" r=".46"/>
</g>
<text font-size="3.5" fill="#840000" x="322.8" y="162.6">+</text>
<g font-size="2.8" fill="#840000">
<text x="301" y="277.9">Title:</text>
<text x="310.6" y="277.9">Blinkenstar</text>
</g>
<g font-size="2.5" fill="#0000c2">
<text x="167" y="55.3">Display</text>
<text x="265.4" y="55.3">ISP</text>
<text x="322.8" y="55.3">Switch</text>
<text x="260" y="90.9">EEPROM</text>
<text x="320.8" y="90.9">External</text>
<text x="285" y="134.1">Microcontroller</text>
<text x="322.1" y="134.1">Battery</text>
<text x="159.6" y="169.6">Audio</text>
<text x="167" y="169.6">Input</text>
</g>
<g font-size="2.5" fill="#006464">
<text x="222.3" y="59.8">ISP0</text>
<text x="240.3" y="60.1">VCC</text>
<text x="217.2" y="77.4" transform="rotate(-90 217.2 77.4)">10K</text>
<text x="222" y="77.4" transform="rotate(-90 222 77.4)">R6</text>
<text x="238.8" y="73.8">GND</text>
<text x="209.9" y="79.7" transform="rotate(-90 209.9 79.7)">VCC</text>
<text x="315" y="78.9">GND</text>
<text x="240.3" y="93.1">VCC</text>
<text x="296" y="98.6">JP3</text>
<text x="309.4" y="98.6">JP4</text>
<text x="203.3" y="106.1">U2</text>
<text x="239.9" y="106" transform="rotate(-90 239.9 106)">R5</text>
<text x="244.7" y="107.5" transform="rotate(-90 244.7 107.5)">10K</text>
<text x="247.6" y="106" transform="rotate(-90 247.6 106)">R4</text>
<text x="252.4" y="107.5" transform="rotate(-90 252.4 107.5)">10K</text>
<text x="190.6" y="124.6">GND</text>
<text x="203.3" y="122.1">EEPROM-I2CEIAJ</text>
<text x="216" y="141.8">U$2</text>
<text x="326.7" y="138.8">VIN</text>
<text x="317.6" y="144.3">U$1</text>
<text x="317.6" y="152.5">2032</text>
<text x="309.9" y="177.9">GND</text>
<text x="202.2" y="184.5">VCC</text>
<text x="135.8" y="189.2" transform="rotate(-90 135.8 189.2)">R1</text>
<text x="140.6" y="189.2" transform="rotate(-90 140.6 189.2)">8.2K</text>
<text x="86.4" y="192.7">JP1</text>
<text x="107.3" y="194.2">R3</text>
<text x="126.8" y="194" transform="rotate(-90 126.8 194)">C1</text>
<text x="131.8" y="194" transform="rotate(-90 131.8 194)">10uF</text>
<text x="197.2" y="197.9">C3</text>
<text x="107.4" y="199">16</text>
<text x="148.9" y="203">C2</text>
<text x="116.9" y="208.9" transform="rotate(-90 116.9 208.9)">D1</text>
<text x="119.4" y="208.9" transform="rotate(-90 119.4 208.9)">D2</text>
<text x="135.8" y="207" transform="rotate(-90 135.8 207)">R2</text>
<text x="140.6" y="207" transform="rotate(-90 140.6 207)">6.8K</text>
<text x="148.9" y="208">0.47uF</text>
<text x="111.5" y="212.2" transform="rotate(-90 111.5 212.2)">1N4148</text>
<text x="124.2" y="212.2" transform="rotate(-90 124.2 212.2)">1N4148</text>
<text x="200.7" y="213.5">GND</text>
<text x="216" y="213.5">U1</text>
<text x="96.6" y="216">GND</text>
<text x="111.8" y="216">GNDGND</text>
<text x="134.7" y="216">GND</text>
<text x="144.8" y="216">GND</text>
</g>
<text font-size="2.5" fill="#840000" x="222.3" y="74.4">AVR ISP</text>
<text font-size="2.5" fill="#009600" x="197.2" y="203">0.47uF</text>
<g font-size="2.1" fill="#a90000">
<text x="300" y="58.2">P$1 P$3</text>
<text x="302.8" y="59.4">1</text>
<text x="305.2" y="59.4">3</text>
<text x="224" y="63.2">1</text>
<text x="224" y="65.8">3</text>
<text x="231.6" y="63.2">2</text>
<text x="231.6" y="65.8">4</text>
<text x="300" y="63.2">P$2 P$4</text>
<text x="302.8" y="64.5">2</text>
<text x="305.2" y="64.5">4</text>
<text x="224" y="68.3">5</text>
<text x="231.6" y="68.3">6</text>
<text x="300" y="68.3">P$1 P$3</text>
<text x="302.8" y="69.6">1</text>
<text x="305.2" y="69.6">3</text>
<text x="119.1" y="75.2" transform="rotate(-90 119.1 75.2)">13</text>
<text x="126.7" y="74.5" transform="rotate(-90 126.7 74.5)">3</text>
<text x="134.4" y="74.5" transform="rotate(-90 134.4 74.5)">4</text>
<text x="142" y="75.2" transform="rotate(-90 142 75.2)">10</text>
<text x="149.6" y="74.5" transform="rotate(-90 149.6 74.5)">6</text>
<text x="157.2" y="75.2" transform="rotate(-90 157.2 75.2)">11</text>
<text x="164.8" y="75.2" transform="rotate(-90 164.8 75.2)">15</text>
<text x="172.5" y="75.2" transform="rotate(-90 172.5 75.2)">16</text>
<text x="300" y="73.4">P$2 P$4</text>
<text x="302.8" y="74.7">2</text>
<text x="305.2" y="74.7">4</text>
<text x="105.9" y="86.1">9</text>
<text x="105.2" y="96.3">14</text>
<text x="300.2" y="101.3">1</text>
<text x="307.8" y="101.3">1</text>
<text x="105.9" y="106.4">8</text>
<text x="300.2" y="103.9">2</text>
<text x="300.2" y="106.4">3</text>
<text x="307.8" y="103.9">2</text>
<text x="307.8" y="106.4">3</text>
<text x="199.9" y="109">1</text>
<text x="199.9" y="111.5">2</text>
<text x="220.2" y="109">8</text>
<text x="220.2" y="111.5">7</text>
<text x="300.2" y="109">4</text>
<text x="307.8" y="109">4</text>
<text x="105.2" y="116.6">12</text>
<text x="199.9" y="114">3</text>
<text x="199.9" y="116.6">4</text>
<text x="220.2" y="114">6</text>
<text x="220.2" y="116.6">5</text>
<text x="105.9" y="126.7">1</text>
<text x="105.9" y="136.9">7</text>
<text x="105.9" y="147.1">2</text>
<text x="211.8" y="144.5">19</text>
<text x="211.8" y="147.1">22</text>
<text x="212.6" y="149.6">3</text>
<text x="267.7" y="144.5">23</text>
<text x="267.7" y="147.1">24</text>
<text x="267.7" y="149.6">25</text>
<text x="322.8" y="147.1">+</text>
<text x="212.6" y="152.1">6</text>
<text x="267.7" y="152.1">26</text>
<text x="267.7" y="154.7">27</text>
<text x="105.9" y="157.2">5</text>
<text x="267.7" y="157.2">28</text>
<text x="267.7" y="159.8">29</text>
<text x="267.7" y="162.3">20</text>
<text x="267.7" y="167.4">30</text>
<text x="267.7" y="169.9">31</text>
<text x="267.7" y="172.5">32</text>
<text x="268.4" y="175">1</text>
<text x="268.4" y="177.5">2</text>
<text x="267.7" y="182.6">10</text>
<text x="267.7" y="185.2">11</text>
<text x="268.4" y="180.1">9</text>
<text x="267.7" y="190.2">12</text>
<text x="211.8" y="197.9">18</text>
<text x="212.6" y="195.3">4</text>
<text x="267.7" y="192.8">13</text>
<text x="267.7" y="195.3">14</text>
<text x="267.7" y="197.9">15</text>
<text x="211.8" y="202.9">21</text>
<text x="212.6" y="200.4">5</text>
<text x="267.7" y="200.4">16</text>
<text x="267.7" y="202.9">17</text>
<text x="268.4" y="205.5">7</text>
<text x="268.4" y="208">8</text>
</g>
<g font-size="2.1" fill="#006464">
<text x="203.7" y="110.2">A0</text>
<text x="203.7" y="112.8">A1</text>
<text x="213.4" y="110.2">VCC</text>
<text x="214.5" y="112.8">WP</text>
<text x="203.7" y="115.3">A2</text>
<text x="203.7" y="117.8">VSS</text>
<text x="213.5" y="117.8">SDA</text>
<text x="213.6" y="115.3">SCL</text>
<text x="216.4" y="145.8">PA0(ADC6/PCINT24)</text>
<text x="216.4" y="148.3">PA1(ADC7/PCINT25)</text>
<text x="244.1" y="145.8">PC0(ADC0/PCINT8)</text>
<text x="244.1" y="148.3">PC1(ADC1/PCINT9)</text>
<text x="216.4" y="150.9">PA2(PCINT26)</text>
<text x="216.4" y="153.4">PA3(PCINT27)</text>
<text x="236.8" y="155.9">PC4(ADC4/SDA/PCINT12)</text>
<text x="242.7" y="150.9">PC2(ADC2/PCINT10)</text>
<text x="242.7" y="153.4">PC3(ADC3/PCINT11)</text>
<text x="236.9" y="158.5">PC5(ADC5/SCL/PCINT13)</text>
<text x="240" y="161">PC6(/RESET/PCINT14)</text>
<text x="250.1" y="163.6">PC7(PCINT15)</text>
<text x="243.5" y="173.7">PD2(INT0/PCINT18)</text>
<text x="250.1" y="168.6">PD0(PCINT16)</text>
<text x="250.1" y="171.2">PD1(PCINT17)</text>
<text x="243.5" y="176.3">PD3(INT1/PCINT19)</text>
<text x="245.9" y="178.8">PD4(T0/PCINT20)</text>
<text x="241.8" y="183.9">PD6(AIN0//PCINT22)</text>
<text x="245.9" y="181.3">PD5(T1/PCINT21)</text>
<text x="237.2" y="191.5">PB0(ICP1/CLKO/PCINT0)</text>
<text x="243.4" y="186.4">PD7(AIN1/PCINT23)</text>
<text x="216.4" y="196.6">VCC</text>
<text x="239.3" y="196.6">PB2(SS/OC1B/PCINT2)</text>
<text x="244.1" y="194">PB1(OC1A/PCINT1)</text>
<text x="216.4" y="199.1">AVCC</text>
<text x="216.4" y="201.7">GND</text>
<text x="244.4" y="199.1">PB3(MOSI/PCINT3)</text>
<text x="244.4" y="201.7">PB4(MISO/PCINT4)</text>
<text x="216.4" y="204.2">GND@2</text>
<text x="244.9" y="206.7">PB6(PCINT6/CLKI)</text>
<text x="245.4" y="204.2">PB5(SCK/PCINT5)</text>
<text x="251.5" y="209.3">PB7(PCINT7)</text>
</g>
<g font-size="2.1" fill="#840000">
<text x="301" y="268.2">Sternenlabor</text>
<text x="308.5" y="265">Fiedler</text>
<text x="317" y="268.2">e.V.</text>
<text x="317.4" y="265">&lt;mail@andrefiedler.de&gt;</text>
<text x="301" y="273.7">File:</text>
<text x="301" y="271">Sheet:</text>
<text x="307.1" y="273.7">Blinkenstar.kicad_sch</text>
<text x="301" y="281.1">Size:</text>
<text x="307.6" y="281.1">A3</text>
<text x="323" y="281.1">Date:</text>
<text x="330" y="281.1">2025-03-28</text>
<text x="386" y="281.3">Rev:</text>
<text x="392.4" y="281.3">2.5</text>
<text x="301" y="283.9">KiCad</text>
<text x="308.7" y="283.9">E.D.A.</text>
<text x="316.3" y="283.9">9.0.0</text>
<text x="386" y="283.9">Id:</text>
<text x="390.1" y="283.9">1/1</text>
</g>
<g font-size="1.8" fill="#840000">
<text x="35" y="11.9">1</text>
<text x="85" y="11.9">2</text>
<text x="135" y="11.9">3</text>
<text x="185" y="11.9">4</text>
<text x="235" y="11.9">5</text>
<text x="285" y="11.9">6</text>
<text x="335" y="11.9">7</text>
<text x="385" y="11.9">8</text>
<text x="10.3" y="35.9">A</text>
<text x="408.3" y="35.9">A</text>
<text x="10.3" y="85.9">B</text>
<text x="408.2" y="85.9">B</text>
<text x="10.3" y="135.9">C</text>
<text x="408.2" y="135.9">C</text>
<text x="10.3" y="185.9">D</text>
<text x="408.2" y="185.9">D</text>
<text x="10.3" y="235.9">E</text>
<text x="408.3" y="235.9">E</text>
<text x="10.3" y="285.9">F</text>
<text x="35" y="286.9">1</text>
<text x="85" y="286.9">2</text>
<text x="135" y="286.9">3</text>
<text x="185" y="286.9">4</text>
<text x="235" y="286.9">5</text>
<text x="285" y="286.9">6</text>
<text x="335" y="286.9">7</text>
<text x="385" y="286.9">8</text>
<text x="408.3" y="285.9">F</text>
</g>
<text font-size="1.8" fill="#006464" x="109.2" y="73.8">LED1</text>
<g font-size="1.7" fill="#0f0f0f">
<text x="204.9" y="60.6">R5/MISO</text>
<text x="205.7" y="65.7">R6/SCK</text>
<text x="241.3" y="65.7">R4/MOSI</text>
<text x="289.5" y="63.2">B1</text>
<text x="119" y="66" transform="rotate(-90 119 66)">C1</text>
<text x="126.7" y="66" transform="rotate(-90 126.7 66)">C2</text>
<text x="134.3" y="66" transform="rotate(-90 134.3 66)">C3</text>
<text x="141.9" y="66" transform="rotate(-90 141.9 66)">C4</text>
<text x="149.5" y="66" transform="rotate(-90 149.5 66)">C5</text>
<text x="157.1" y="66" transform="rotate(-90 157.1 66)">C6</text>
<text x="164.8" y="66" transform="rotate(-90 164.8 66)">C7</text>
<text x="172.4" y="66" transform="rotate(-90 172.4 66)">C8</text>
<text x="207.5" y="70.8">RESET</text>
<text x="289.5" y="73.3">B2</text>
<text x="93.9" y="86">R1</text>
<text x="93.9" y="96.2">R2</text>
<text x="280.7" y="101.3">VCC</text>
<text x="325.1" y="101.3">VCC</text>
<text x="93.9" y="106.3">R3</text>
<text x="287" y="103.8">E1</text>
<text x="292.1" y="106.3">E2</text>
<text x="315" y="106.3">E4</text>
<text x="320" y="103.8">E3</text>
<text x="228.6" y="111.4">GND</text>
<text x="259.1" y="114">SCL</text>
<text x="285.6" y="108.9">GND</text>
<text x="320" y="108.9">GND</text>
<text x="88.1" y="116.5">R4/MOSI</text>
<text x="251.5" y="116.5">SDA</text>
<text x="88.1" y="126.7">R5/MISO</text>
<text x="88.9" y="136.8">R6/SCK</text>
<text x="93.9" y="147">R7</text>
<text x="193.1" y="149.5">E4</text>
<text x="195.4" y="144.4">AVR_AUDIO_IN</text>
<text x="274.3" y="147">E2</text>
<text x="281.9" y="144.4">E1</text>
<text x="281.9" y="149.5">E3</text>
<text x="274.3" y="152.1">B2</text>
<text x="281.9" y="154.6">SDA</text>
<text x="93.9" y="157.1">R8</text>
<text x="274.3" y="157.1">SCL</text>
<text x="281.9" y="159.7">RESET</text>
<text x="190.2" y="164.8">TRIG1</text>
<text x="274.3" y="162.2">B1</text>
<text x="281.9" y="167.3">C1</text>
<text x="190.2" y="169.8">TRIG2</text>
<text x="274.3" y="169.8">C2</text>
<text x="281.9" y="172.4">C3</text>
<text x="136.8" y="177.8" transform="rotate(-90 136.8 177.8)">TRIG2</text>
<text x="274.3" y="174.9">C4</text>
<text x="274.3" y="180">C6</text>
<text x="281.9" y="177.5">C5</text>
<text x="274.3" y="185.1">C8</text>
<text x="281.9" y="182.5">C7</text>
<text x="287" y="190.2">R1</text>
<text x="152.4" y="195.2">AVR_AUDIO_IN</text>
<text x="274.3" y="197.8">R4/MOSI</text>
<text x="274.3" y="192.7">R2</text>
<text x="287" y="195.2">R3</text>
<text x="274.3" y="202.9">R6/SCK</text>
<text x="287" y="200.3">R5/MISO</text>
<text x="274.3" y="207.9">R8</text>
<text x="287" y="205.4">R7</text>
</g>
<g font-size="1.6" fill="#840000">
<text x="217.4" y="65.6">SCK</text>
<text x="217.4" y="63">MISO</text>
<text x="236.2" y="63">VCC</text>
<text x="236.2" y="65.6">MOSI</text>
<text x="217.4" y="68.1">RST</text>
<text x="236.2" y="68.1">GND</text>
</g>
<text font-size="1.4" fill="#0f0f0f" x="327.7" y="142">VCC</text>
<g font-size="1.4" fill="#840000">
<text x="93.7" y="195.5">R</text>
<text x="93.7" y="198">L</text>
</g>
</svg>
